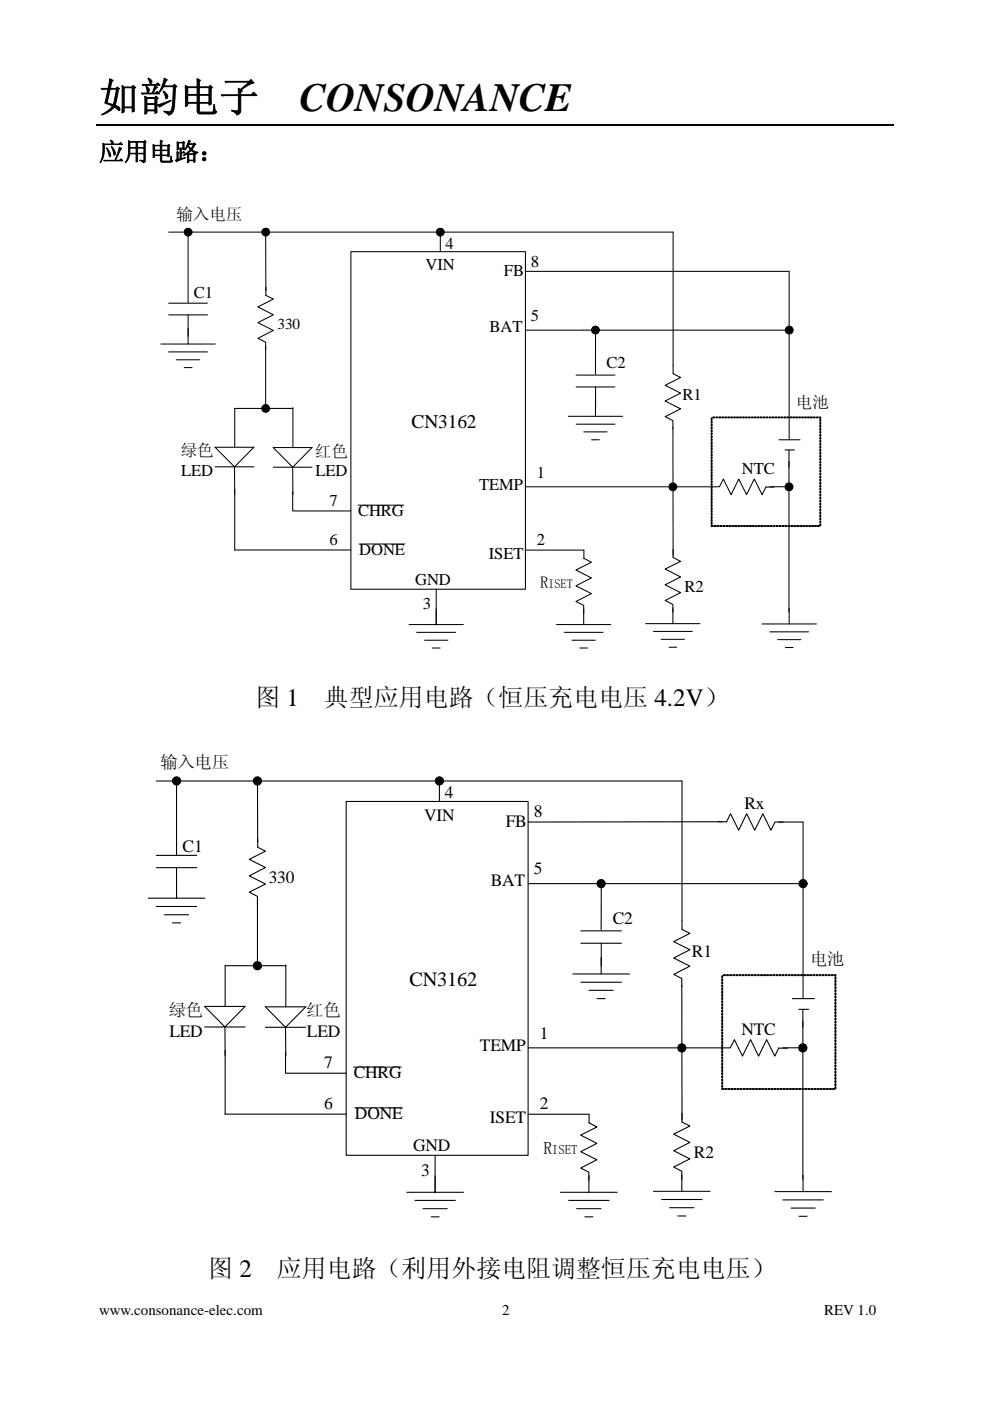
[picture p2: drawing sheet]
<svg xmlns="http://www.w3.org/2000/svg" width="210mm" height="297mm" viewBox="0 0 210 297" stroke-linecap="round" stroke-linejoin="round" font-family="sans-serif">
<path d="M20.5 26.5h169" fill="none" stroke="#000" stroke-width=".25"/>
<path d="M120.5 88.3h11.6M122.2 89.9h8.2M123.8 91.6h5M125.5 93.2h1.6M126.3 84.9v3.4M86.8 132.4h11.5M88.4 134.1h8.2M90.1 135.7h4.9M91.7 137.4h1.6M92.5 129.1v3.3" fill="none" stroke="#000" stroke-width=".22"/>
<path d="M74.4 53.4h37v71.5h-37z" fill="#fff"/>
<g fill="none" stroke="#000" stroke-width=".22">
<path d="M35.8 49.2h107M39.9 48.4v15.8M56.3 48.4l.1 13.3M74.4 53.4h37v71.5h-37zM93.4 49.2v4.2M111.5 57.5h55.9v12.5h-55.9M34.1 72.9h11.6M35.8 64.3h8.2M35.8 66.8h8.2M35.8 74.6h8.2M37.4 76.3h5M39.1 77.9h1.6"/>
<path d="M39.9 66.8v6.1M56.3 73.5v13.1M56.4 60.9v1.7l1.6 .8-3.3 1.7 3.3 1.6-3.3 1.7 3.3 1.7-3.3 1.6 1.6 .9v1.6M122.2 79.5h8.2M126.3 69.2v10.1M45.6 94.8h8.2l-4.1 4.2zM45.6 99h8.2M49.7 99l.1 5.8M58 94.9h8.2l-4.1 4.2zM58 99.1h8.2M62.1 99.1v5.8M62.1 86.6h-12.3v8.2"/>
<path d="M62.1 86.4v8.5M122.2 82h8.2M126.3 82v4.6M49.7 116.6h24.7M49.8 103.7v12.9M62.1 104.2v4.1h12.3M111.5 116.6h12.3v1.8M123.8 118.4l1.6 .8-3.2 1.7 3.2 1.6-3.2 1.7 3.2 1.7-3.2 1.6 1.6 .9v1.6M92.5 124.9v7.6M118 132.4h11.5M119.7 134.1h8.2M121.3 135.7h5"/>
<path d="M123 137.4h1.6M123.8 129.1v3.3"/>
<circle cx="39.9" cy="49.2" r=".83"/>
<circle cx="56.4" cy="49.2" r=".82"/>
<circle cx="126.3" cy="70" r=".82"/>
<circle cx="167.4" cy="70" r=".82"/>
<circle cx="56.3" cy="86.6" r=".83"/>
</g>
<path d="M75.9 107.1h9.7M76.2 115.3h9.7" fill="none" stroke="#000" stroke-width=".21"/>
<g fill="#000">
<circle cx="39.9" cy="49.2" r=".83"/>
<circle cx="56.4" cy="49.2" r=".82"/>
<circle cx="126.3" cy="70" r=".82"/>
<circle cx="167.4" cy="70" r=".82"/>
<circle cx="56.3" cy="86.6" r=".83"/>
</g>
<path d="M151 88.5h23v23h-23z" fill="#fff"/>
<path d="M150.9 88.6l.1 .1v.3zM150.9 89.3h.1v.4zM150.9 89.9h.1v.4h-.1zM150.9 90.6h.1v.3h-.1zM150.9 91.2h.1v.3h-.1zM150.9 91.8l.1 .1v.3zM150.9 92.4l.1 .1v.3zM150.9 93.1h.1v.3h-.1zM150.9 93.7h.1v.4h-.1zM150.9 94.3h.1v.4h-.1zM150.9 95h.1v.4zM150.9 95.6l.1 .1v.3zM150.9 96.2h.1v.4h-.1zM150.9 96.9h.1v.3h-.1zM150.9 97.5h.1v.4h-.1zM150.9 98.1l.1 .1v.3zM150.9 98.8h.1v.4zM150.9 99.4h.1v.4h-.1zM150.9 100h.1v.4h-.1zM150.9 100.6h.1v.4h-.1zM150.9 101.3l.1 .1v.3zM150.9 101.9l.1 .1v.3zM150.9 102.6h.1v.3h-.1zM150.9 103.2l.1 .1v.3zM150.9 103.8h.1v.4h-.1zM150.9 104.5h.1v.4zM150.9 105.1l.1 .1v.3zM150.9 105.7h.1v.4h-.1zM150.9 106.4h.1v.3h-.1zM150.9 107h.1v.4h-.1zM150.9 107.6l.1 .1v.3zM150.9 108.3h.1v.3zM150.9 108.9l.1 .1v.3zM150.9 109.5h.1v.4h-.1zM150.9 110.2h.1v.3h-.1zM150.9 110.8h.1v.4zM150.9 111.4l.3 .1-.3 .1zM151.5 111.4l.4 .1-.4 .1zM152.1 111.4h.4v.2h-.4zM152.7 111.4h.4v.2h-.4zM153.4 111.4h.3v.2h-.3zM154 111.4l.4 .1-.3 .1zM154.6 111.4l.4 .1-.3 .1zM155.2 111.4h.4v.2h-.4zM155.9 111.4h.3v.2h-.3zM156.5 111.4h.3v.2h-.3zM157.1 111.4l.4 .1-.3 .1zM157.7 111.4l.4 .1-.3 .1zM158.4 111.4h.3v.2h-.3zM159 111.4h.4v.2h-.4zM159.6 111.4h.4v.2h-.4zM160.3 111.4l.3 .1-.3 .1zM160.9 111.4l.4 .1-.3 .1zM161.5 111.4h.4v.2h-.4zM162.1 111.4h.4v.2h-.4zM162.8 111.4h.3v.2h-.3zM163.4 111.4l.4 .1-.4 .1zM164 111.4l.4 .1-.3 .1zM164.6 111.5h.4l-.1 .1zM165.2 111.4h.4v.2h-.4zM165.9 111.4h.4v.2h-.4zM166.5 111.4l.4 .1-.3 .1zM167.2 111.4l.3 .1-.3 .1zM167.8 111.4h.3v.2h-.3zM168.4 111.4h.4v.2h-.4zM169 111.4h.4v.2h-.4zM169.7 111.4l.4 .1-.4 .1zM170.3 111.4l.4 .1-.4 .1zM170.9 111.4h.4v.2h-.4zM171.5 111.4h.4v.2h-.4zM172.1 111.4h.4v.2h-.4zM172.8 111.4l.4 .1-.4 .1zM173.4 111.4l.4 .1-.3 .1zM173.9 111.2l.1-.1 .1 .3-.2 .1zM173.9 110.5l.2 .1-.1 .2zM173.9 109.9h.2l-.1 .3zM173.9 109.2l.2 .1-.1 .3zM173.9 108.6h.2l-.1 .4zM173.9 107.9l.2 .1-.1 .3zM173.9 107.3l.2 .1-.1 .3zM173.9 106.7h.2l-.1 .4zM173.9 106l.2 .1-.1 .3zM173.9 105.4l.2 .1-.1 .3zM173.9 104.9l.1-.1 .1 .3h-.2zM173.9 104.2h.2l-.1 .3zM173.9 103.5l.2 .1-.1 .3zM173.9 102.9h.2l-.1 .4zM173.9 102.2l.2 .1-.1 .3zM173.9 101.6l.2 .1-.1 .3zM173.9 101h.2l-.1 .4zM173.9 100.4h.2l-.1 .3zM173.9 99.7l.2 .1-.1 .3zM173.9 99.1h.2l-.1 .4zM173.9 98.4l.2 .1-.1 .3zM173.9 97.8l.2 .1-.1 .3zM173.9 97.2h.2l-.1 .4zM173.9 96.5l.2 .1-.1 .3zM173.9 95.9l.2 .1-.1 .3zM173.9 95.3l.2 .1-.1 .3zM173.9 94.7h.2l-.1 .3zM173.9 94l.2 .1-.1 .3zM173.9 93.4l.2 .1-.1 .3zM173.9 92.8h.2l-.1 .3zM174 92.1l.1 .2-.2 .2zM173.9 91.5h.2l-.1 .4zM173.9 90.8l.2 .1-.1 .3zM173.9 90.2l.2 .1-.1 .3zM173.9 89.6h.2l-.1 .4zM173.9 88.9l.2 .1-.1 .3zM173.8 88.5l.2-.1 .1 .2-.1 .1zM173.2 88.4l.3 .1-.3 .1zM172.6 88.4l.3 .1-.3 .1zM171.9 88.4l.4 .1-.3 .1zM171.3 88.4l.4 .1-.3 .1zM170.7 88.4l.3 .1-.2 .1zM170.1 88.4l.3 .1-.3 .1zM169.4 88.4l.4 .1-.3 .1zM168.8 88.4l.4 .1-.4 .1zM168.1 88.4l.5 .1-.4 .1zM167.5 88.4l.4 .1-.3 .1zM166.9 88.4l.4 .1-.3 .1zM166.3 88.4l.4 .1-.4 .1zM165.7 88.4l.3 .1-.3 .1zM165 88.4l.4 .1-.3 .1zM164.4 88.4l.4 .1-.3 .1zM163.8 88.4l.3 .1-.3 .1zM163.1 88.5h.4zM162.5 88.4l.4 .1-.3 .1zM161.9 88.5l.3-.1v.2h-.2zM161.3 88.4l.3 .1-.3 .1zM160.6 88.4l.4 .1-.3 .1zM160 88.4l.4 .1-.3 .1zM159.4 88.4l.4 .1-.4 .1zM158.7 88.5l.4-.1v.2h-.3zM158.1 88.4l.4 .1-.3 .1zM157.5 88.4l.4 .1-.3 .1zM156.9 88.4l.4 .1-.4 .1zM156.2 88.4l.4 .1-.3 .1zM155.6 88.5l.3-.1 .1 .2h-.3zM155 88.4l.4 .1-.3 .1zM154.4 88.4l.3 .1-.3 .1zM153.7 88.4l.4 .1-.3 .1zM153.1 88.4l.4 .1-.3 .1zM152.5 88.5l.3-.1v.2h-.2zM151.9 88.4l.3 .1-.3 .1zM151.2 88.4l.4 .1-.3 .1z" fill="#000" stroke="#000" stroke-width=".21"/>
<g fill="none" stroke="#000" stroke-width=".22">
<path d="M142.8 49.2l-.1 30 1.7 .8-3.3 1.7 3.3 1.7-3.3 1.6 3.3 1.7-3.3 1.6 1.6 .9v1.6M167.4 70v23.2M142.7 90.6l.1 27.2M165.2 93.2h4.5M166.5 95.4h2M167.3 95.4v34.4M111.5 103.2h41.1l.8-1.6 1.7 3.3 1.6-3.3 1.6 3.3 1.7-3.3 1.6 3.3 .9-1.7M142.8 116.4l-.1 1.8 1.7 .8-3.3 1.6 3.3 1.7-3.3 1.7 3.3 1.6-3.3 1.7 1.6 .9v1.6M162.4 103.3h1.8M167.3 103.2h-4M136.9 132.2h11.6M138.6 133.9h8.2"/>
<path d="M140.2 135.6h5M141.9 137.2h1.6M142.7 128.9v3.3M161.6 132.3h11.6M163.3 134h8.2M164.9 135.6h5M166.6 137.3h1.6M167.4 129v3.3"/>
<circle cx="93.4" cy="49.2" r=".83"/>
<circle cx="142.7" cy="103.2" r=".83"/>
<circle cx="167.3" cy="103.2" r=".83"/>
</g>
<g fill="#000">
<circle cx="93.4" cy="49.2" r=".83"/>
<circle cx="142.7" cy="103.2" r=".83"/>
<circle cx="167.3" cy="103.2" r=".83"/>
</g>
<path d="M121.5 206.5h12M123.2 208.3h8.6M124.9 210h5.2M126.6 211.7h1.8M127.5 203v3.5M86.3 252.8h12M88 254.5h8.6M89.7 256.3h5.2M91.5 258h1.7M92.3 249.3v3.5" fill="none" stroke="#000" stroke-width=".23"/>
<path d="M73.4 169.9h38.6v75h-38.6z" fill="#fff"/>
<g fill="none" stroke="#000" stroke-width=".23">
<path d="M33.1 165.6h111.6M37.4 164.8v16.5M54.6 164.8l.1 13.8M54.6 179.6l1.7 .9-3.4 1.7 3.4 1.7-3.4 1.8 3.4 1.7-3.4 1.8 1.7 .9v1.7M54.7 177.8v1.8M73.4 169.9h38.6v75h-38.6zM93.2 165.6v4.3M170.3 174.3v13h-58.3M31.4 190.4h12.1M33.1 181.4h8.6M33.1 184h8.6M33.1 192.2h8.6"/>
<path d="M34.9 194h5.1M36.6 195.7h1.7M37.4 184v6.4M54.6 191v13.7M123.2 197.4h8.6M123.2 200h8.6M127.5 186.5v10.6M127.5 200v4.8M43.4 213.4h8.6l-4.3 4.3zM43.4 217.7h8.6M47.7 217.7l.1 6.1M56.3 213.5h8.6l-4.3 4.3z"/>
<path d="M56.3 217.8h8.6M60.6 217.8v6.1M60.6 204.7h-12.8v8.7M60.6 204.6v8.9M47.7 236.2h25.7M47.8 222.7v13.5M60.6 223.2v4.3h12.8M112 236.2h12.9v1.9l1.7 .9-3.4 1.7 3.4 1.7-3.4 1.8 3.4 1.7-3.4 1.8 1.7 .8v1.8M92.3 245v7.9M118.9 252.8h12M120.6 254.5h8.6M122.3 256.3h5.2"/>
<path d="M124 258h1.7M124.9 249.3v3.5"/>
<circle cx="37.4" cy="165.6" r=".87"/>
<circle cx="54.6" cy="165.6" r=".87"/>
<circle cx="127.5" cy="187.3" r=".86"/>
<circle cx="170.3" cy="187.3" r=".87"/>
<circle cx="54.6" cy="204.8" r=".86"/>
</g>
<path d="M75 226.3h10.1M75.3 234.9h10.1" fill="none" stroke="#000" stroke-width=".21"/>
<g fill="#000">
<circle cx="37.4" cy="165.6" r=".87"/>
<circle cx="54.6" cy="165.6" r=".87"/>
<circle cx="127.5" cy="187.3" r=".86"/>
<circle cx="170.3" cy="187.3" r=".87"/>
<circle cx="54.6" cy="204.8" r=".86"/>
</g>
<path d="M153.2 206.8h24v24.1h-24z" fill="#fff"/>
<path d="M153.1 206.9l.2 .1-.1 .3zM153.1 207.6h.2l-.1 .4zM153.1 208.2h.2v.4h-.2zM153.1 208.9h.2v.4h-.2zM153.1 209.5h.2v.4h-.2zM153.1 210.2l.2 .1-.1 .3zM153.1 210.9h.2l-.1 .4zM153.1 211.5h.2v.4h-.2zM153.1 212.2h.2v.4h-.2zM153.1 212.9h.2v.4h-.2zM153.1 213.5l.2 .1-.1 .4zM153.1 214.2l.2 .1-.1 .3zM153.1 214.9h.2l-.1 .4zM153.1 215.5h.2v.4h-.2zM153.1 216.2h.2v.4h-.2zM153.1 216.9h.2l-.1 .4zM153.1 217.5l.2 .1-.1 .3zM153.1 218.2h.2v.3h-.2zM153.1 218.8h.2v.4h-.2zM153.1 219.5h.2v.4h-.2zM153.1 220.2h.2l-.1 .4zM153.1 220.8l.2 .1-.1 .4zM153.1 221.5h.2v.4h-.2zM153.1 222.2h.2v.3h-.2zM153.1 222.8h.2v.4h-.2zM153.1 223.5h.2l-.1 .4zM153.1 224.2h.2l-.1 .4zM153.1 224.8h.2v.4h-.2zM153.1 225.5h.2v.3h-.2zM153.1 226.1h.2v.4h-.2zM153.1 226.8l.2 .1-.1 .3zM153.1 227.5h.2l-.1 .4zM153.1 228.1l.2 .1-.1 .3zM153.1 228.8h.2v.4h-.2zM153.1 229.4h.2v.4h-.2zM153.1 230.1l.2 .1-.1 .3zM153.1 230.8l.4 .1-.4 .1zM153.7 230.8l.5 .1-.4 .1zM154.4 230.8l.4 .1-.3 .1zM155 230.8h.4v.2h-.4zM155.7 230.8h.4v.2h-.4zM156.4 230.8l.4 .1-.4 .1zM157 230.8l.4 .1-.3 .1zM157.7 230.8h.3v.2h-.3zM158.3 230.8h.4v.2h-.4zM159 230.8h.3v.2h-.3zM159.6 230.8l.4 .1-.3 .1zM160.3 230.8l.4 .1-.4 .1zM160.9 230.8h.4v.2h-.4zM161.6 230.8h.3v.2h-.3zM162.2 230.8h.4v.2h-.4zM162.9 230.8l.4 .1-.4 .1zM163.5 230.8l.5 .1-.4 .1zM164.2 230.8h.4v.2h-.4zM164.8 230.8h.4v.2h-.4zM165.5 230.8h.4v.2h-.4zM166.2 230.8l.4 .1-.4 .1zM166.8 230.8l.4 .1-.3 .1zM167.5 230.8h.3v.2h-.3zM168.1 230.8h.4v.2h-.4zM168.8 230.8h.3v.2h-.3zM169.4 230.8l.4 .1-.3 .1zM170.1 230.8l.4 .1-.4 .1zM170.7 230.8h.4v.2h-.4zM171.4 230.8h.3v.2h-.3zM172 230.8l.4 .1-.4 .1zM172.7 230.8l.4 .1-.3 .1zM173.3 230.8l.5 .1-.4 .1zM174 230.8h.4v.2h-.4zM174.6 230.8h.4v.2h-.4zM175.3 230.8h.4v.2h-.4zM176 230.8l.4 .1-.4 .1zM176.6 230.8l.4 .1-.3 .1zM177.1 230.4l.2 .1-.1 .4zM177.1 229.8l.2 .1-.1 .3-.1-.1zM177.1 229.1l.2 .1-.1 .3zM177.1 228.5h.2l-.1 .4zM177.1 227.8l.2 .1-.1 .3zM177.1 227.1l.2 .1-.1 .3zM177.1 226.5h.2l-.1 .4zM177.1 225.8l.2 .1-.1 .3zM177.1 225.1l.2 .1-.1 .4zM177.1 224.5h.2l-.1 .4zM177.1 223.8l.2 .1-.1 .3zM177.1 223.2h.2l-.1 .3zM177.1 222.5l.2 .1-.1 .3-.1-.1zM177.1 221.8l.2 .1-.1 .3zM177.1 221.1l.2 .1-.1 .4zM177.1 220.5l.2 .1-.1 .3zM177.1 219.8l.2 .1-.1 .3zM177.1 219.2h.2l-.1 .4zM177.1 218.5l.2 .1-.1 .3zM177.1 217.8l.2 .1-.1 .3zM177.1 217.2l.2 .1-.1 .3zM177.1 216.5l.2 .1-.1 .3zM177.1 215.9h.2l-.1 .3zM177.1 215.2l.2 .1-.1 .3zM177.1 214.5l.2 .1-.1 .3zM177.1 213.8l.2 .2-.1 .3zM177.1 213.2l.2 .1-.1 .3zM177.1 212.5l.2 .1-.1 .3zM177.1 211.9h.2l-.1 .4zM177.1 211.2l.2 .1-.1 .3zM177.1 210.5l.2 .1-.1 .3zM177.1 209.9l.2 .1-.1 .3zM177.1 209.2l.2 .1-.1 .3-.1-.1zM177.1 208.6h.2l-.1 .4zM177.1 207.9l.2 .1-.1 .3zM177.1 207.2l.2 .1-.1 .3zM177 206.7l.2-.1 .1 .3zM176.4 206.7l.3-.1v.2l-.3 .1zM175.7 206.7l.3-.1 .1 .2-.3 .1zM175 206.7l.3-.1 .2 .2-.4 .1zM174.4 206.7l.3-.1 .1 .2-.3 .1zM173.8 206.7l.2-.1 .1 .2-.3 .1zM173.1 206.7l.3-.1 .1 .2-.3 .1zM172.4 206.8l.1-.2 .3 .2zM171.8 206.7l.3-.1 .1 .2-.3 .1zM171.1 206.7l.3-.1 .1 .2-.3 .1zM170.5 206.7l.4 .1-.3 .1zM169.8 206.7l.3-.1 .1 .2-.3 .1zM169.2 206.7l.3-.1 .1 .2-.4 .1zM168.5 206.7l.3-.1 .1 .2-.3 .1zM167.9 206.7l.2-.1 .2 .2-.4 .1zM167.2 206.7l.3-.1 .1 .2-.3 .1zM166.6 206.7l.3-.1v.2l-.3 .1zM165.9 206.7l.3-.1 .1 .2-.3 .1zM165.2 206.7l.3-.1 .2 .2-.4 .1zM164.6 206.7l.3-.1 .1 .2-.3 .1zM163.9 206.8l.1-.2 .3 .2zM163.4 206.6h.2l.1 .2-.3 .1-.2-.1zM162.6 206.7l.3-.1 .1 .2-.3 .1zM162 206.7l.3-.1 .1 .2-.3 .1zM161.3 206.7l.3-.1 .1 .2-.3 .1zM160.7 206.7l.3-.1 .1 .2-.4 .1zM160 206.7l.3-.1 .1 .2-.3 .1zM159.4 206.7l.3-.1 .1 .2-.4 .1zM158.7 206.7l.3-.1 .1 .2-.3 .1zM158.1 206.7l.2-.1 .2 .2-.4 .1zM157.4 206.7l.3-.1 .1 .2-.3 .1zM156.8 206.7l.3-.1v.2l-.3 .1zM156.2 206.6l.3 .2-.3 .1zM155.4 206.7l.3-.1 .2 .2-.4 .1zM154.8 206.7l.4 .1-.3 .1zM154.1 206.8l.1-.2 .3 .2zM153.5 206.7l.3-.1 .1 .2-.3 .1z" fill="#000" stroke="#000" stroke-width=".21"/>
<g fill="none" stroke="#000" stroke-width=".23">
<path d="M144.7 165.6l-.1 31.4 1.7 .9-3.4 1.7 3.4 1.8-3.4 1.7 3.4 1.8-3.4 1.7 1.7 .9v1.7M165.2 174.3h5.1M166.1 174.3h-1.7l-.9 1.7-1.7-3.5-1.7 3.5-1.7-3.5-1.7 3.5-1.8-3.5-.8 1.8h-42.1M170.3 187.3v24.4M144.6 208.9l.1 28.5M168.1 211.7h4.6M169.4 214h2.1M170.3 214v36M112.1 222.2h42.8l.9-1.8 1.7 3.5 1.7-3.5 1.7 3.5 1.7-3.5 1.7 3.5 .9-1.7M144.7 236l-.1 1.9 1.7 .8-3.4 1.8 3.4 1.7-3.4 1.8 3.4 1.7-3.4 1.7 1.7 .9v1.7M165.1 222.2h1.9M170.3 222.1l-4.3 .1"/>
<path d="M138.6 252.6h12M140.3 254.3h8.6M142 256.1h5.2M143.8 257.8h1.7M144.6 249.1v3.5M164.3 252.6h12M166 254.4h8.6M167.8 256.1h5.1M169.5 257.9h1.7M170.3 249.2v3.4"/>
<circle cx="93.2" cy="165.6" r=".87"/>
<circle cx="144.6" cy="222.2" r=".86"/>
<circle cx="170.3" cy="222.2" r=".86"/>
</g>
<g fill="#000">
<circle cx="93.2" cy="165.6" r=".87"/>
<circle cx="144.6" cy="222.2" r=".86"/>
<circle cx="170.3" cy="222.2" r=".86"/>
</g>
<g font-size="8.5">
<text x="21" y="23.5">如韵电子</text>
<text x="63.5" y="23.5">CONSONANCE</text>
</g>
<g font-size="5.3">
<text x="21" y="34">应用电路：</text>
<text x="54.2" y="149.6">图 1</text>
<text x="68.7" y="149.6">典型应用电路（恒压充电电压 4.2V）</text>
<text x="44.2" y="270.7">图 2</text>
<text x="58.7" y="270.7">应用电路（利用外接电阻调整恒压充电电压）</text>
</g>
<text font-size="4.3" x="86.9" y="209.1">CN3162</text>
<text font-size="4.1" x="87.3" y="90.7">CN3162</text>
<g font-size="3.7">
<text x="34" y="162.9">输入电压</text>
<text x="94.3" y="169.3">4</text>
<text x="113.2" y="173.2">8</text>
<text x="157.9" y="171.5">Rx</text>
<text x="90" y="174.1">VIN</text>
<text x="107.3" y="175.4">FB</text>
<text x="38.7" y="180.7">C1</text>
<text x="113.2" y="185.4">5</text>
<text x="57" y="187.2">330</text>
<text x="104.1" y="187.7">BAT</text>
<text x="130" y="195.9">C2</text>
<text x="146.8" y="202.8">R1</text>
<text x="171.8" y="204.7">电池</text>
<text x="35.8" y="215.3">绿色</text>
<text x="65" y="215.4">红色</text>
<text x="35.9" y="219.8">LED</text>
<text x="65.1" y="219.9">LED</text>
<text x="114.5" y="220.3">1</text>
<text x="157.2" y="219.4">NTC</text>
<text x="68.7" y="226.4">7</text>
<text x="101.8" y="222.9">TEMP</text>
<text x="75" y="228.6">CHRG</text>
<text x="68.7" y="235.1">6</text>
<text x="75.3" y="237.3">DONE</text>
<text x="103.9" y="238.2">ISET</text>
<text x="114.5" y="235.1">2</text>
<text x="87.6" y="243.9">GND</text>
<text x="115.3" y="244.6">R</text>
<text x="147.2" y="245.5">R2</text>
<text x="89.3" y="249.4">3</text>
</g>
<g font-size="3.5">
<text x="37.4" y="46.7">输入电压</text>
<text x="94.5" y="52.7">4</text>
<text x="90.3" y="57.3">VIN</text>
<text x="106.9" y="58.6">FB</text>
<text x="112.6" y="56.5">8</text>
<text x="41.1" y="63.2">C1</text>
<text x="103.8" y="70.4">BAT</text>
<text x="112.6" y="68.1">5</text>
<text x="128.7" y="78.1">C2</text>
<text x="144.8" y="84.8">R1</text>
<text x="168.8" y="86.5">电池</text>
<text x="38.3" y="96.7">绿色</text>
<text x="38.4" y="100.9">LED</text>
<text x="66.8" y="96.8">红色</text>
<text x="66.9" y="101">LED</text>
<text x="113.9" y="101.4">1</text>
<text x="157.3" y="100.5">NTC</text>
<text x="69.9" y="107.2">7</text>
<text x="101.6" y="103.9">TEMP</text>
<text x="75.9" y="109.4">CHRG</text>
<text x="69.9" y="115.5">6</text>
<text x="76.2" y="117.6">DONE</text>
<text x="103.7" y="118.5">ISET</text>
<text x="113.9" y="115.5">2</text>
<text x="88.1" y="124">GND</text>
<text x="114.6" y="124.6">R</text>
<text x="145.2" y="125.5">R2</text>
<text x="89.7" y="129.2">3</text>
</g>
<g font-size="3.2">
<text x="58.9" y="69.7">330</text>
<text x="21" y="278.7">www.consonance-elec.com</text>
<text x="106.5" y="278.7">2</text>
<text x="174.8" y="278.7">REV 1.0</text>
</g>
<text font-size="2.8" x="117.1" y="244.6">ISET</text>
<text font-size="2.6" x="116.3" y="124.6">ISET</text>
</svg>
